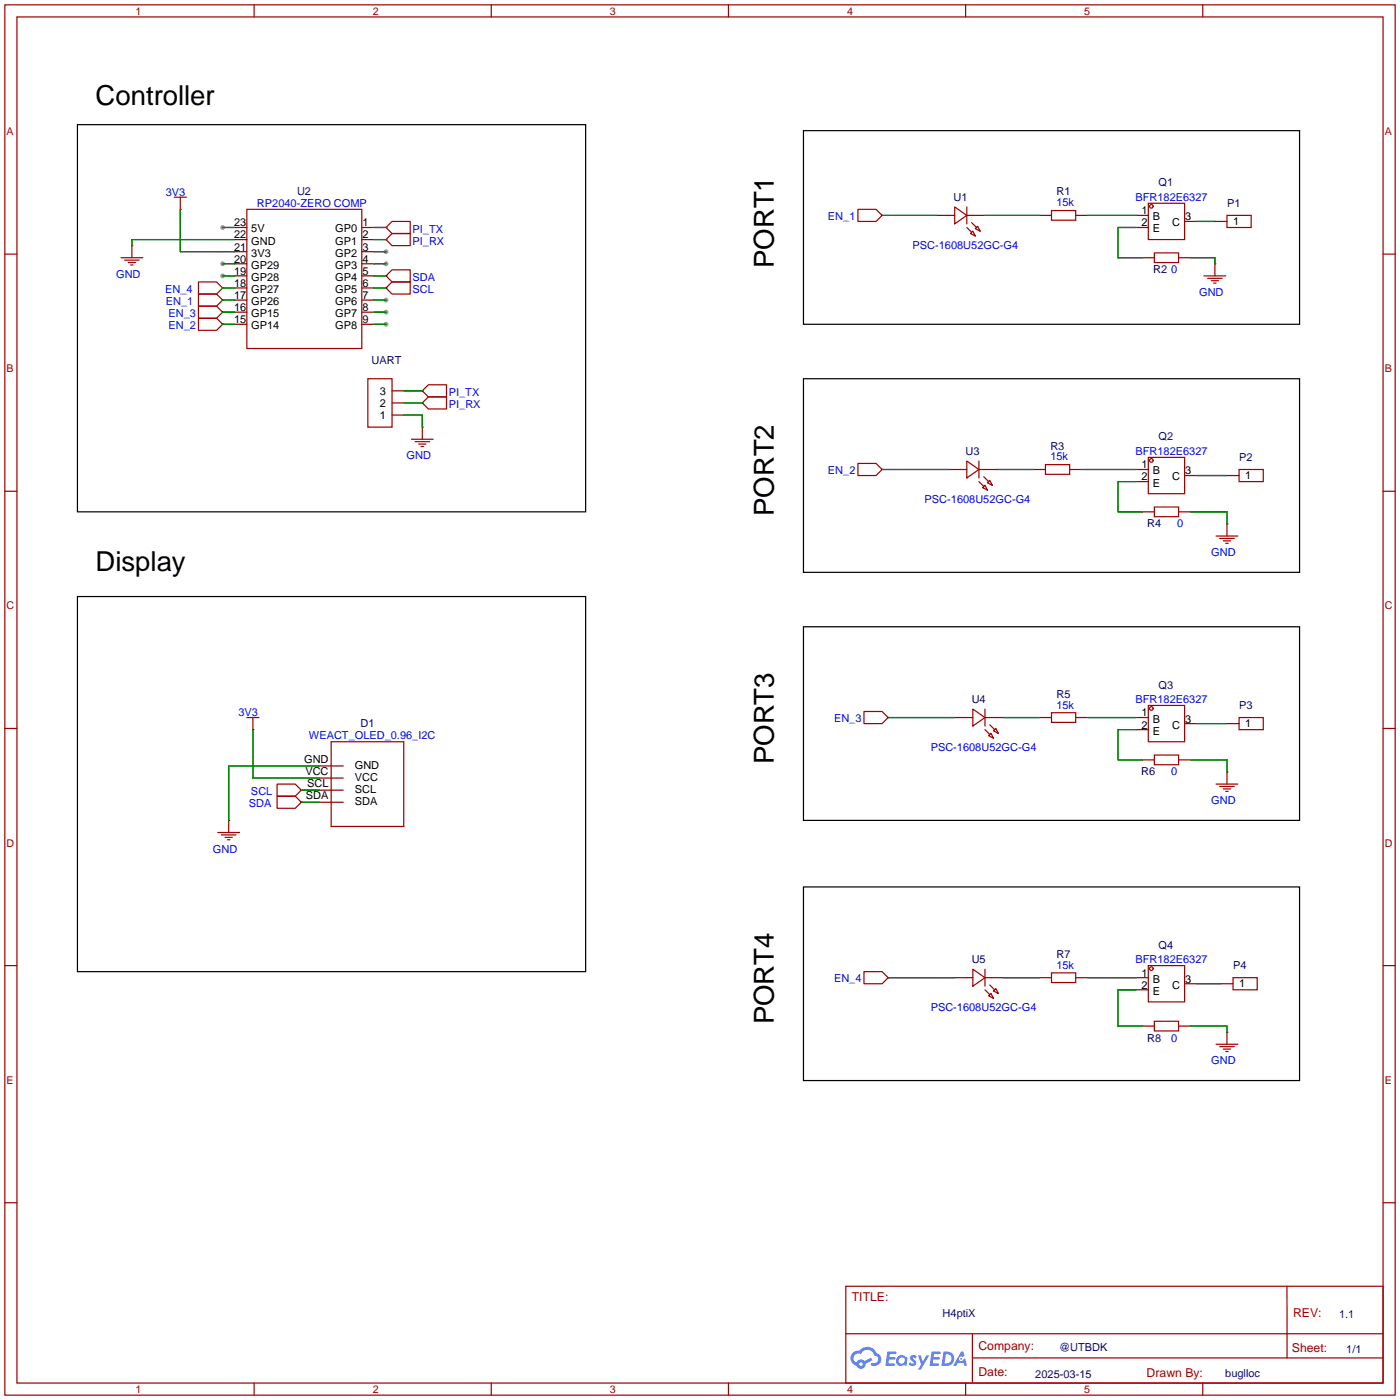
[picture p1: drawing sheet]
<svg xmlns="http://www.w3.org/2000/svg" width="294mm" height="294mm" viewBox="0 0 294 294" stroke-linecap="round" stroke-linejoin="round" font-family="sans-serif">
<g fill="#999">
<circle cx="81" cy="52.8" r=".51"/>
<circle cx="81" cy="63" r=".51"/>
<circle cx="46.7" cy="47.8" r=".51"/>
<circle cx="46.7" cy="55.4" r=".51"/>
<circle cx="46.7" cy="57.9" r=".51"/>
<circle cx="81" cy="68.1" r=".51"/>
<circle cx="81" cy="65.5" r=".51"/>
<circle cx="81" cy="55.4" r=".51"/>
</g>
<g fill="none" stroke="#a10000" stroke-width=".25">
<path d="M1 1h291.9v291.9h-291.9zM3.6 3.6h286.7v286.7h-286.7zM53.3 1v2.6M103.1 1v2.6M152.9 1v2.6M202.7 1v2.6M252.5 1v2.6M1 53.3h2.6M290.3 53.3h2.6M1 103.1h2.6M290.3 103.1h2.6M1 152.9h2.6"/>
<path d="M290.3 152.9h2.6M1 202.7h2.6M290.3 202.7h2.6M1 252.5h2.6M290.3 252.5h2.6M177.5 270h112.8v20.3h-112.8zM177.6 280h112.6M204.1 280v10.1M270.2 270v15.1M53.3 290.3v2.6M103.1 290.3v2.6M152.9 290.3v2.6"/>
<path d="M202.7 290.3v2.6M204.1 285.1h86.1M252.5 290.3v2.6"/>
</g>
<g fill="#5487ff">
<path d="M191.2 284.6l.5-.2 .4 .1 .3 .3-.2 .4a.33 .33 0 0 0-.3-.3 .33 .33 0 0 0-.4 .2l.1 .1a.86 .86 0 0 1 .7 .6 .86 .86 0 0 1-.3 .9h-.7l-.6-.4 .4-.3 .5 .3 .2-.2v-.1a.88 .88 0 0 1-.6-1.4z"/>
<path d="M192.7 284.5h.6l.4 1.3 .8-1.3h.6l-1.8 3h-.6l.6-1.1z"/>
<path d="M186.3 283.7h1.6l.3 .1-.1 .4h-1.3l-.1 .7h1.1l.2 .2-.3 .3h-1.1l-.1 .8h1.2l.1 .2-.1 .3h-1.8z"/>
<path d="M195.6 283.7h1.6l.2 .1v.4h-1.3l-.1 .7h1.1l.2 .2-.3 .3h-1.1l-.1 .8h1.2l.1 .2-.1 .3h-1.9z"/>
<path d="M201.7 283.7h.5l.3 .9-.5 .2a.5 .5 0 0 0-.7 .2 .5 .5 0 0 0 .3 .7 .5 .5 0 0 0 .6-.4l.4-.2 .4 1.6h-.6l-.1-.6h-1.2l-.4 .6h-.6z"/>
<path d="M198 283.7l-.4 3h1a1.51 1.51 0 0 0 1.7-1.5 1.51 1.51 0 0 0-1.8-1.5zM198.6 284.2a1.02 1.02 0 0 1 1.1 1.2 1.02 1.02 0 0 1-1.4 .8z"/>
<path d="M188.5 284.7a1.11 1.11 0 0 0-.3 1.6 1.11 1.11 0 0 0 1.6 .2l.5 .2 .2-1.6-.4-.3a1.02 1.02 0 0 0-1.6-.1zM188.6 285.6a.67 .67 0 0 1 1.3 0 .67 .67 0 0 1-1.3 0z"/>
<path d="M179 284a1.58 1.58 0 0 0 .8 2.7 1.01 1.01 0 0 0 1.1 .6 1.01 1.01 0 0 0 .8-1l1.4-.8-.3-.5-1.3 .7a1.03 1.03 0 0 0-1.7 .3 1 1 0 0 1-.5-1.4 1 1 0 0 1 1.4-.3 1.49 1.49 0 0 1 1.5-1 1.49 1.49 0 0 1 1.4 1.3 .82 .82 0 0 1 .7 1 .82 .82 0 0 1-1.2 .5l-.3 .1v.3a1.4 1.4 0 0 0 2-.6 1.4 1.4 0 0 0-.8-1.9 2.19 2.19 0 0 0-3.7-.5l-.8 .1zM180.3 286.4a.4 .4 0 0 1 .8 0 .4 .4 0 0 1-.8 0z"/>
<circle cx="201.8" cy="285.2" r=".19"/>
</g>
<g fill="none" stroke="#a10000" stroke-width=".25">
<path d="M25.4 54.1h4.6M26.2 54.6h3M26.9 55.1h1.5M27.4 55.6h.5M27.7 51.6v2.5M36.6 41.4h2.5M37.8 41.4v2.5M41.7 59.2h3.8l1.2 1.3-1.2 1.2h-3.8zM51.8 43.9h24.1v29.3h-24.1zM81 57.9l1.3-1.3h3.8v2.6h-3.8zM82.3 46.5h3.8v2.5h-3.8l-1.3-1.2zM82.3 49h3.8v2.6h-3.8l-1.3-1.3z"/>
<path d="M82.3 59.2h3.8v2.5h-3.8l-1.3-1.2zM180.1 43.9h3.8l1.3 1.3-1.3 1.3h-3.8zM199.1 45.2h1.3M200.4 43.4l2.5 1.8-2.5 1.8zM202.9 47.8l1.1 1M202.9 45.2h1.3M202.9 43.4v3.6M203.7 49l.5-.5 .5 1zM204 46.7l1 1.1M204.7 48l.5-.5 .5 1zM220.7 44.2h5.1v2h-5.1zM241 42.7h7.7v7.6h-7.7z"/>
<path d="M242.3 53.1h5.1v2h-5.1zM252.7 57.9h4.6M253.5 58.4h3M254.3 58.9h1.5M254.8 59.4h.5M255 55.4v2.5M257.6 45.2h5v2.6h-5zM41.7 61.7h3.8l1.2 1.3-1.2 1.3h-3.8zM41.7 66.8h3.8l1.2 1.3-1.2 1.2h-3.8zM41.7 64.3h3.8l1.2 1.2-1.2 1.3h-3.8zM77.2 79.5h5.1v10.2h-5.1zM86.4 92.2h4.5"/>
<path d="M87.1 92.7h3.1M87.9 93.2h1.5M88.4 93.7h.5M88.6 84.6l1.3-1.3h3.8v2.6h-3.8zM88.6 89.7v2.5M89.9 80.8h3.8v2.5h-3.8l-1.3-1.3zM180.1 97.3h3.8l1.3 1.3-1.3 1.2h-3.8zM201.7 98.6h1.2M202.9 96.8l2.6 1.8-2.6 1.7zM205.5 98.6h1.3M205.5 96.8v3.5M219.5 97.5h5v2.1h-5z"/>
<path d="M241 96h7.7v7.6h-7.7zM260.1 98.6h5.1v2.5h-5.1zM205.5 101.1l1 1M206.2 102.4l.6-.5 .5 1zM206.5 100.1l1 1M207.3 101.3l.5-.5 .5 1.1zM242.3 106.4h5.1v2.1h-5.1zM255.3 112.5h4.5M256 113h3.1M256.8 113.5h1.5M257.3 114h.5M257.6 110v2.5"/>
<path d="M51.8 150.6h2.6M53.1 150.6v2.6M69.5 155.7h15.3v17.8h-15.3zM181.4 149.4h3.8l1.2 1.2-1.2 1.3h-3.8zM202.9 150.6h1.3M204.2 148.8l2.6 1.8-2.6 1.8zM206.8 150.6h1.2M206.8 153.2l1 1M206.8 148.8v3.6M207.5 154.4l.5-.5 .5 1zM207.8 152.1l1 1.1M209 152.9l.5 1-1-.5z"/>
<path d="M220.7 149.6h5.1v2h-5.1zM241 148.1h7.7v7.6h-7.7zM242.3 158.5h5.1v2h-5.1zM260.1 150.6h5.1v2.6h-5.1zM45.7 174.8h4.6M46.5 175.3h3M47.2 175.8h1.6M47.8 176.3h.5M48 172.2v2.6M58.2 164.6h3.8l1.2 1.3-1.2 1.2h-3.8zM58.2 167.1h3.8l1.2 1.3-1.2 1.3h-3.8zM255.3 164.6h4.5"/>
<path d="M256 165.1h3.1M256.8 165.6h1.5M257.3 166.1h.5M257.6 162.1v2.5M181.4 204h3.8l1.2 1.2-1.2 1.3h-3.8zM202.9 205.2h1.3M204.2 203.5l2.6 1.7-2.6 1.8zM206.8 203.5v3.5M206.8 207.8l1 1M206.8 205.2h1.2M207.5 209l.5-.5 .5 1zM207.8 206.8l1 1"/>
<path d="M208.5 208l.5-.5 .5 1zM220.7 204.2h5.1v2h-5.1zM241 202.7h7.7v7.6h-7.7zM242.3 214.4h5.1v2h-5.1zM255.3 219.2h4.5M256 219.7h3.1M257.6 216.7v2.5M258.8 205.2h5.1v2.6h-5.1zM256.8 220.2h1.5M257.3 220.7h.5"/>
<circle cx="241.7" cy="43.3" r=".38"/>
<circle cx="241.7" cy="96.6" r=".38"/>
<circle cx="241.7" cy="148.7" r=".38"/>
<circle cx="241.7" cy="203.3" r=".38"/>
</g>
<g fill="none" stroke="#870000" stroke-width=".25">
<path d="M27.7 51.6h.1M37.8 43.9h.1M49.3 47.8h2.5M49.3 50.3h2.5M49.3 52.8h2.5M49.3 55.4h2.5M49.3 57.9h2.5M75.9 47.8h2.6M75.9 50.3h2.6M75.9 52.8h2.6M75.9 55.4h2.6M75.9 57.9h2.6"/>
<path d="M81 47.8h.1M81 50.3h.1M81 57.9h.1M185.2 45.2h.1M196.6 45.2h2.5M204.2 45.2h2.6M218.2 45.2h2.5M225.8 45.2h2.5M238.5 47.8h2.5M238.5 45.2h2.5M239.8 54.1h2.5M247.4 54.1h2.5"/>
<path d="M248.7 46.5h2.5M255 55.4h.1M255 46.5h2.6M46.7 63h.1M46.7 60.5h.1M46.7 68.1h.1M46.7 65.5h.1M49.3 60.5h2.5M49.3 63h2.5M49.3 65.5h2.5M49.3 68.1h2.5M75.9 60.5h2.6"/>
<path d="M75.9 63h2.6M75.9 65.5h2.6M75.9 68.1h2.6M81 60.5h.1M82.3 82h2.5M82.3 87.1h2.5M82.3 84.6h2.5M88.6 89.7h.1M88.6 82h.1M88.6 84.6h.1M185.2 98.6h.1M199.1 98.6h2.6"/>
<path d="M206.8 98.6h2.5M216.9 98.6h2.6M224.5 98.6h2.6M238.5 98.6h2.5M248.7 99.8h2.5M257.6 99.8h2.5M238.5 101.1h2.5M239.8 107.4h2.5M247.4 107.4h2.5M257.6 110h.1M53.1 153.2h.1M186.4 150.6h.1"/>
<path d="M200.4 150.6h2.5M208 150.6h2.6M218.2 150.6h2.5M225.8 150.6h2.5M238.5 150.6h2.5M238.5 153.2h2.5M239.8 159.5h2.5M247.4 159.5h2.5M248.7 151.9h2.5M257.6 151.9h2.5M48 172.2h.1M63.2 165.9h.1"/>
<path d="M63.2 168.4h.1M67.1 165.9h5M67.1 160.8h5M67.1 163.3h5M67.1 168.4h5M257.6 162.1h.1M186.4 205.2h.1M200.4 205.2h2.5M208 205.2h2.6M218.2 205.2h2.5M225.8 205.2h2.5M238.5 205.2h2.5"/>
<path d="M238.5 207.8h2.5M239.8 215.4h2.5M247.4 215.4h2.5M248.7 206.5h2.5M256.3 206.5h2.5M257.6 216.7h.1"/>
</g>
<path d="M16.3 26.2h106.6v81.2h-106.6zM168.7 27.4h104.1v40.7h-104.1zM168.7 79.5h104.1v40.6h-104.1zM16.3 125.2h106.6v78.8h-106.6zM168.7 131.6h104.1v40.6h-104.1zM168.7 186.2h104.1v40.6h-104.1z" fill="none" stroke="#000" stroke-width=".25"/>
<g fill="none" stroke="#008700" stroke-width=".25">
<path d="M37.8 43.9v8.9h11.5M46.7 47.8h2.6M46.7 55.4h2.6M46.7 57.9h2.6M49.3 50.3h-21.6v1.3M78.5 52.8h2.5M78.5 50.3h2.5M78.5 47.8h2.5M78.5 55.4h2.5M78.5 57.9h2.5M185.2 45.2h11.4M206.8 45.2h11.4"/>
<path d="M228.3 45.2h10.2M238.5 47.8h-3.8v6.3h5.1M249.9 54.1h5.1v1.3M251.2 46.5h3.8M46.7 60.5h2.6M46.7 63h2.6M46.7 68.1h2.6M46.7 65.5h2.6M78.5 60.5h2.5M78.5 63h2.5M78.5 68.1h2.5M78.5 65.5h2.5"/>
<path d="M84.8 82h3.8M84.8 84.6h3.8M84.8 87.1h3.8v2.6M185.2 98.6h13.9M209.3 98.6h7.6M227.1 98.6h11.4M251.2 99.8h6.4M238.5 101.1h-3.8v6.3h5.1M249.9 107.4h7.7v2.6M53.1 153.2v10.1h14M186.4 150.6h14M210.6 150.6h7.6"/>
<path d="M228.3 150.6h10.2M238.5 153.2h-3.8v6.3h5.1M249.9 159.5h7.7v2.6M251.2 151.9h6.4M63.2 165.9h3.9M63.2 168.4h3.9M67.1 160.8h-19.1v11.4M186.4 205.2h14M210.6 205.2h7.6M228.3 205.2h10.2M238.5 207.8h-3.8v7.6h5.1M249.9 215.4h7.7v1.3"/>
<path d="M251.2 206.5h5.1"/>
</g>
<g font-size="5.8">
<text x="20.1" y="22.1">Controller</text>
<text x="162.4" y="56.3" transform="rotate(-90 162.4 56.3)">PORT1</text>
<text x="162.4" y="108.3" transform="rotate(-90 162.4 108.3)">PORT2</text>
<text x="20.1" y="119.9">Display</text>
<text x="162.4" y="160.4" transform="rotate(-90 162.4 160.4)">PORT3</text>
<text x="162.4" y="215" transform="rotate(-90 162.4 215)">PORT4</text>
</g>
<g font-size="2.6" fill="#a00000">
<text x="178.8" y="273.2">TITLE:</text>
<text x="271.4" y="276.6">REV:</text>
<text x="205.4" y="283.4">Company:</text>
<text x="271.2" y="283.9">Sheet:</text>
<text x="205.4" y="288.9">Date:</text>
<text x="240.7" y="289">Drawn By:</text>
</g>
<g font-size="2.3" fill="#00f">
<text x="34.8" y="41.1">3V3</text>
<text x="53.9" y="43.4">RP2040-ZERO COMP</text>
<text x="173.8" y="46.2">EN_1</text>
<text x="221.8" y="43.3">15k</text>
<text x="238.4" y="42.1">BFR182E6327</text>
<text x="86.6" y="48.8">PI_TX</text>
<text x="86.6" y="51.4">PI_RX</text>
<text x="191.6" y="52.3">PSC-1608U52GC-G4</text>
<text x="24.4" y="58.3">GND</text>
<text x="86.6" y="58.9">SDA</text>
<text x="245.9" y="57.4">0</text>
<text x="34.7" y="61.5">EN_4</text>
<text x="34.8" y="64.1">EN_1</text>
<text x="86.6" y="61.5">SCL</text>
<text x="251.7" y="62.1">GND</text>
<text x="35.4" y="69">EN_2</text>
<text x="35.4" y="66.5">EN_3</text>
<text x="94.2" y="83.1">PI_TX</text>
<text x="94.2" y="85.7">PI_RX</text>
<text x="238.4" y="95.5">BFR182E6327</text>
<text x="85.3" y="96.4">GND</text>
<text x="173.8" y="99.5">EN_2</text>
<text x="220.5" y="96.7">15k</text>
<text x="194.1" y="105.6">PSC-1608U52GC-G4</text>
<text x="247.1" y="110.7">0</text>
<text x="254.3" y="116.8">GND</text>
<text x="221.8" y="148.7">15k</text>
<text x="238.4" y="147.5">BFR182E6327</text>
<text x="50" y="150.3">3V3</text>
<text x="64.9" y="155.2">WEACT_OLED_0.96_I2C</text>
<text x="175.1" y="151.6">EN_3</text>
<text x="195.4" y="157.7">PSC-1608U52GC-G4</text>
<text x="52.7" y="166.9">SCL</text>
<text x="245.8" y="162.8">0</text>
<text x="52.2" y="169.4">SDA</text>
<text x="254.3" y="168.8">GND</text>
<text x="44.7" y="179">GND</text>
<text x="221.8" y="203.3">15k</text>
<text x="238.4" y="202.2">BFR182E6327</text>
<text x="175.1" y="206.2">EN_4</text>
<text x="195.4" y="212.3">PSC-1608U52GC-G4</text>
<text x="245.8" y="218.6">0</text>
<text x="254.3" y="223.4">GND</text>
</g>
<g font-size="2.3" fill="#000080">
<text x="62.3" y="40.9">U2</text>
<text x="221.8" y="41">R1</text>
<text x="243.2" y="39.1">Q1</text>
<text x="200.2" y="42.1">U1</text>
<text x="257.6" y="43.4">P1</text>
<text x="242.1" y="57.4">R2</text>
<text x="78" y="76.4">UART</text>
<text x="202.7" y="95.5">U3</text>
<text x="220.5" y="94.4">R3</text>
<text x="243.2" y="92.5">Q2</text>
<text x="260.1" y="96.7">P2</text>
<text x="240.8" y="110.7">R4</text>
<text x="204" y="147.5">U4</text>
<text x="221.8" y="146.4">R5</text>
<text x="243.2" y="144.5">Q3</text>
<text x="260.1" y="148.8">P3</text>
<text x="75.7" y="152.6">D1</text>
<text x="239.5" y="162.8">R6</text>
<text x="204" y="202.1">U5</text>
<text x="221.8" y="201.1">R7</text>
<text x="243.2" y="199.1">Q4</text>
<text x="258.8" y="203.4">P4</text>
<text x="240.8" y="218.6">R8</text>
<text x="197.9" y="276.4">H4ptiX</text>
<text x="281.1" y="276.7">1.1</text>
<text x="222.3" y="283.5">@UTBDK</text>
<text x="282.6" y="284.1">1/1</text>
<text x="217.3" y="289.2">2025-03-15</text>
<text x="257.2" y="289.1">buglloc</text>
</g>
<g font-size="2.3">
<text x="49.1" y="47.5">23</text>
<text x="76.1" y="47.5">1</text>
<text x="239.6" y="45">1</text>
<text x="239.6" y="47.5">2</text>
<text x="242" y="46.3">B</text>
<text x="246.1" y="47.5">C</text>
<text x="248.8" y="46.3">3</text>
<text x="258.8" y="47.3">1</text>
<text x="49.1" y="52.6">21</text>
<text x="49.1" y="50.1">22</text>
<text x="52.8" y="53.9">3V3</text>
<text x="52.8" y="51.3">GND</text>
<text x="52.8" y="48.8">5V</text>
<text x="70.4" y="48.8">GP0</text>
<text x="70.4" y="51.3">GP1</text>
<text x="70.4" y="53.9">GP2</text>
<text x="76.1" y="50.1">2</text>
<text x="76.1" y="52.6">3</text>
<text x="242" y="48.8">E</text>
<text x="49.1" y="57.7">19</text>
<text x="49.1" y="55.1">20</text>
<text x="52.8" y="59">GP28</text>
<text x="52.8" y="56.4">GP29</text>
<text x="70.4" y="56.4">GP3</text>
<text x="70.4" y="59">GP4</text>
<text x="76.1" y="55.1">4</text>
<text x="76.1" y="57.7">5</text>
<text x="49.1" y="65.3">16</text>
<text x="49.1" y="62.8">17</text>
<text x="49.1" y="60.2">18</text>
<text x="52.8" y="64">GP26</text>
<text x="52.8" y="61.5">GP27</text>
<text x="70.4" y="61.5">GP5</text>
<text x="70.4" y="64">GP6</text>
<text x="76.1" y="60.2">6</text>
<text x="76.1" y="62.8">7</text>
<text x="76.1" y="65.3">8</text>
<text x="49.1" y="67.8">15</text>
<text x="52.8" y="69.1">GP14</text>
<text x="52.8" y="66.6">GP15</text>
<text x="70.4" y="66.6">GP7</text>
<text x="70.4" y="69.1">GP8</text>
<text x="76.1" y="67.8">9</text>
<text x="79.7" y="82.9">3</text>
<text x="79.7" y="88">1</text>
<text x="79.7" y="85.4">2</text>
<text x="239.6" y="98.3">1</text>
<text x="239.6" y="100.9">2</text>
<text x="242" y="99.6">B</text>
<text x="246.1" y="100.9">C</text>
<text x="248.8" y="99.6">3</text>
<text x="261.4" y="100.6">1</text>
<text x="242" y="102.1">E</text>
<text x="239.6" y="150.4">1</text>
<text x="239.6" y="152.9">2</text>
<text x="242" y="151.7">B</text>
<text x="242" y="154.2">E</text>
<text x="246.1" y="152.9">C</text>
<text x="248.8" y="151.7">3</text>
<text x="261.4" y="152.7">1</text>
<text x="63.8" y="160.1">GND</text>
<text x="74.5" y="161.4">GND</text>
<text x="64.1" y="162.7">VCC</text>
<text x="64.2" y="167.8">SDA</text>
<text x="64.5" y="165.2">SCL</text>
<text x="74.5" y="166.5">SCL</text>
<text x="74.5" y="163.9">VCC</text>
<text x="74.5" y="169">SDA</text>
<text x="239.6" y="205">1</text>
<text x="239.6" y="207.5">2</text>
<text x="242" y="206.3">B</text>
<text x="242" y="208.8">E</text>
<text x="246.1" y="207.5">C</text>
<text x="248.8" y="206.3">3</text>
<text x="260.1" y="207.3">1</text>
</g>
<g font-size="2.2" fill="#a00000">
<text x="28.4" y="3.1">1</text>
<text x="78.2" y="3.1">2</text>
<text x="128" y="3.1">3</text>
<text x="177.8" y="3.1">4</text>
<text x="227.6" y="3.1">5</text>
<text x="1.4" y="28.3">A</text>
<text x="290.7" y="28.3">A</text>
<text x="1.4" y="78.1">B</text>
<text x="290.7" y="78.1">B</text>
<text x="1.4" y="127.9">C</text>
<text x="290.7" y="127.9">C</text>
<text x="1.4" y="177.7">D</text>
<text x="290.7" y="177.7">D</text>
<text x="1.4" y="227.5">E</text>
<text x="290.7" y="227.5">E</text>
<text x="28.4" y="292.4">1</text>
<text x="78.2" y="292.4">2</text>
<text x="128" y="292.4">3</text>
<text x="177.8" y="292.4">4</text>
<text x="227.6" y="292.4">5</text>
</g>
</svg>
